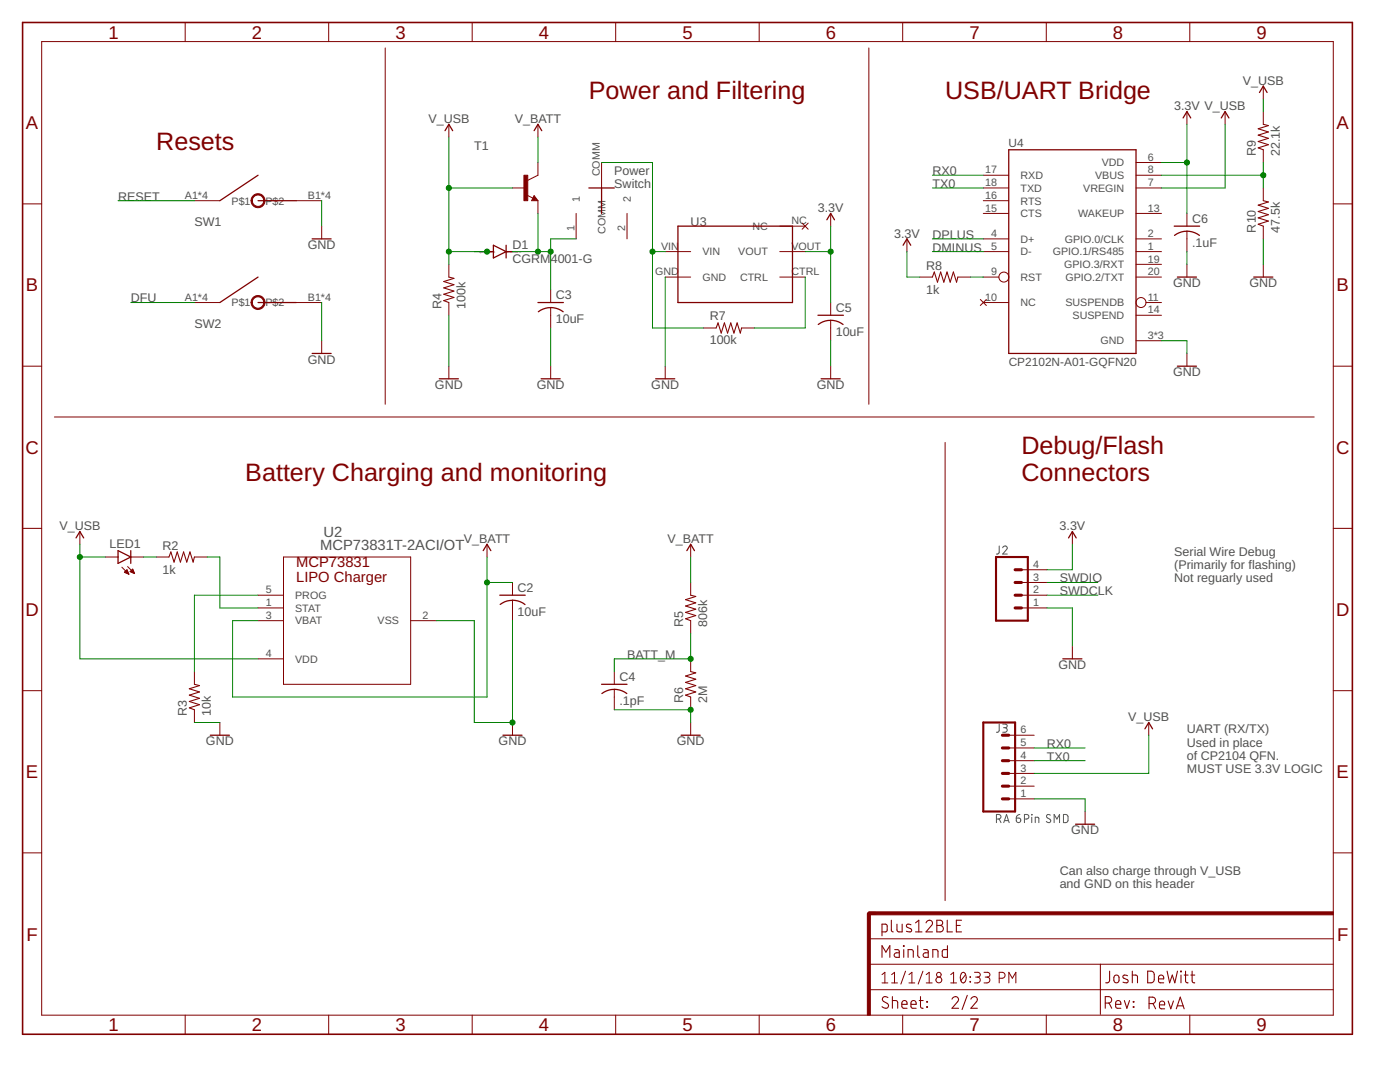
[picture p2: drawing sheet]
<svg xmlns="http://www.w3.org/2000/svg" width="279mm" height="216mm" viewBox="0 0 279 216" stroke-linecap="round" stroke-linejoin="round" font-family="sans-serif">
<g fill="none" stroke="#505050" stroke-width=".2">
<path d="M199.4 108.9v1.4l-.2 .2-.3 .1M200.1 109.3a.44 .44 0 0 1 .6-.3 .44 .44 0 0 1 .2 .7l-.8 .9h.9M199.4 144.5v1.4l-.2 .2h-.3M200.1 144.5h.5a.36 .36 0 0 1 .4 .3 .36 .36 0 0 1-.4 .4h-.3M200.6 145.2a.46 .46 0 0 1 .4 .5 .46 .46 0 0 1-.4 .4h-.5M198.9 163.4h.4a.46 .46 0 0 0 .5-.4 .46 .46 0 0 0-.5-.5h-.4v1.6M199.4 163.4l.4 .7M200.3 164.1l.6-1.6 .5 1.6M200.4 163.7h.9M202.8 163.2h.5a.45 .45 0 0 1 .4 .5 .45 .45 0 0 1-.4 .4 .45 .45 0 0 1-.5-.4zM203.5 162.5l-.6 .3-.1 .4M204.4 163.4h.5a.46 .46 0 0 0 .4-.4 .46 .46 0 0 0-.4-.5h-.5v1.6"/>
<path d="M205.9 162.5l.1 .1zM205.9 163.1v1M206.6 164.1v-1l.7 .1v.9M209.6 162.6h-.2a.38 .38 0 0 0-.5 .1 .38 .38 0 0 0 .1 .5l.5 .3a.44 .44 0 0 1 0 .7 .44 .44 0 0 1-.7-.3M210.4 164.1v-1.6l.5 .9 .6-.9v1.6M212.2 162.5l.8 .1a1.33 1.33 0 0 1 .1 1.3l-.2 .2h-.7z"/>
</g>
<g fill="none" stroke="#800000" stroke-width=".2">
<path d="M8.3 8.3h257.8v194.3h-257.8zM37 4.5v3.8M65.6 4.5v3.8M76.9 9.6v71.1M94.2 4.5v3.8M122.9 4.5v3.8M151.5 4.5v3.8M173.4 9.6v71.1M180.1 4.5v3.8M208.8 4.5v3.8M237.4 4.5v3.8M252.1 17.2v2.5"/>
<path d="M89.6 24.8v2.5M102.3 37.5h2.5M105.1 38.9l1.3 .6M106.6 39l.8 1h-1.3zM107.4 32.4v2.6l-2.1 1M107.4 24.8v2.5M120.1 32.4v5.1M196.2 37.5h5.1M196.2 35h5.1M226.7 37.5h5.1M226.7 32.4h5.1M226.7 35h5.1"/>
<path d="M236.9 22.3v2.5M244.5 22.3v2.5M252.1 22.3v2.5M252.1 29.9v2.5M252.1 37.5v2.5M4.5 40.7h3.8M38.8 40h5.1M59.1 40h5.1M64.2 45.1v2.6M89.6 52.7v2.6M107.4 40v2.6M109.9 57.8v2.6"/>
<path d="M115 42.6v5.1M125.1 42.6v5.1M132.8 50.2h5M132.8 55.3h5M155.6 50.2h5.1M155.6 55.3h5.1M155.6 45.1h5.1M160.1 44.5l1.2 1.2M161.3 44.5l-1.2 1.2M165.8 42.6v2.5M181 47.7v2.5M183.5 55.3h2.6"/>
<path d="M191.2 55.3h2.5M195.6 59.8l1.2 1.2M196.2 40h5.1M196.2 50.2h5.1M196.2 55.3h3.1M196.2 47.7h5.1M196.2 42.6h5.1M196.8 59.8l-1.2 1.2M226.7 50.2h5.1M226.7 55.3h5.1M226.7 47.7h5.1M226.7 42.6h5.1"/>
<path d="M226.7 52.7h5.1M236.9 42.6v2.5M236.9 46.1v4.1M236.9 52.7v2.6M252.1 45.1v2.6M252.1 52.7v2.6M266.1 40.7h3.8M4.5 73.1h3.8M38.8 60.4h5.1M59.1 60.4h5.1M64.2 68v2.5M89.6 60.4v2.5"/>
<path d="M89.6 73.1v2.5M109.9 61.4v4M109.9 73.1v2.5M132.8 73.1v2.5M140.4 65.4h2.5M148 65.4h2.5M165.8 60.4v2.5M165.8 63.9v4.1M165.8 73.1v2.5M196.2 60.4h5.1M226.7 68h5.1M226.7 62.9h5.1"/>
<path d="M228.7 60.4h3.1M236.9 70.5v2.6M266.1 73.1h3.8M10.9 83.2h251.4M188.6 88.3v91.4M4.5 105.4h3.8M15.9 106.1v2.5M21 111.1h2.6M24.3 113.2l1.4 1.4M24.8 114.2l.5-.5 .4 .9zM24.9 114.2h.6M25 114h.5"/>
<path d="M25 114.3h.6M25.1 113.9h.3M25.2 113.8h.2M25.3 114.4h.3M25.5 113.1l1.4 1.3M25.6 114.5h.1M26 114.1l.5-.5 .4 .8zM26 114h.7M26.1 111.1h2.5M26.1 113.9h.5M26.2 114.2h.5M26.2 113.8h.4"/>
<path d="M26.4 113.7h.1M26.5 114.3h.3M26.7 114.4h.1M31.2 111.1h2.5M38.8 111.1h2.5M51.5 118.8h5.1M56.6 111.1h25.4v25.4h-25.4zM97.2 108.6v2.5M102.3 116.2v2.6M102.3 119.8v4M137.8 108.6v2.5M137.8 116.2v2.6"/>
<path d="M203.9 118.8h5M203.9 116.2h5M203.9 113.7h5M214 106.1v2.5M266.1 105.4h3.8M4.5 137.8h3.8M38.8 134v2.5M51.5 121.3h5.1M51.5 123.8h5.1M51.5 131.5h5.1M82 123.8h5M122.6 134v2.5"/>
<path d="M122.6 137.6v4M137.8 123.8v2.6M137.8 131.5v2.5M137.8 139.1v2.5M203.9 121.3h5M214 128.9v2.6M266.1 137.8h3.8M38.8 141.6v2.6M43.9 144.2v2.5M102.3 144.2v2.5M137.8 144.2v2.5M201.3 159.4h5.1"/>
<path d="M201.3 156.9h5.1M201.3 154.3h5.1M201.3 151.8h5.1M201.3 149.2h5.1M201.3 146.7h5.1M229.3 144.2v2.5M4.5 170.2h3.8M216.6 161.9v2.6M266.1 170.2h3.8M173.4 197.5h92.7M173.4 192.4h92.7M173.4 187.3h92.7"/>
<path d="M176 194.5l.6-.5v2.1M176 196.1h1.2M177.9 196.1h1.2M177.9 194.5l.6-.5v2.1M180.7 193.8l-.9 2.6M181.4 196.1h1.2M181.4 194.5l.6-.5v2.1M184.2 193.8l-1 2.6M184.8 196.1h1.2M184.8 194.5l.6-.5v2.1M189.7 196.1h1.2M189.7 194.5l.6-.5v2.1"/>
<path d="M191.9 194.2l.2-.1a.88 .88 0 0 1 .7 1.2l-.1 .3a.51 .51 0 0 1-.5 .5 .51 .51 0 0 1-.5-.5v-.8zM192.7 194.5l-.9 1.2M193.6 194.9l.1 .1zM193.6 195.8l.1 .2zM194.5 194h.7a.48 .48 0 0 1 .4 .5 .48 .48 0 0 1-.4 .5h-.5M195.1 195a.58 .58 0 0 1 .5 .5 .58 .58 0 0 1-.5 .6h-.6M196.4 194h.7a.48 .48 0 0 1 .5 .5 .48 .48 0 0 1-.5 .5h-.5M197 195a.58 .58 0 0 1 .6 .5 .58 .58 0 0 1-.6 .6h-.6M199.4 195.2h.6a.59 .59 0 0 0 .6-.6 .59 .59 0 0 0-.6-.6h-.6v2.1M201.3 196.1v-2.1l.7 1.2 .7-1.2v2.1M219.6 192.4v10M37 202.6v3.8"/>
<path d="M65.6 202.6v3.8M94.2 202.6v3.8M122.9 202.6v3.8M151.5 202.6v3.8M180.1 202.6v3.8M208.8 202.6v3.8M237.4 202.6v3.8"/>
<circle cx="200.3" cy="55.3" r=".99"/>
<circle cx="227.7" cy="60.4" r=".99"/>
<circle cx="187.4" cy="194.5" r=".47"/>
<circle cx="187.4" cy="195.5" r=".59"/>
</g>
<g fill="none" stroke="#800000" stroke-width=".25">
<path d="M251.4 18.5l.7-1.3 .8 1.3M51.5 35l-7.6 5M88.8 26.1l.8-1.3 .7 1.3M106.6 39.5l.1 .3h-.4l.3-.5 .5 .6h-.8M106.6 26.1l.8-1.3 .7 1.3M117.5 37.5h5.1M120.1 37.5v5.1M201.3 29.9h25.4v40.6h-25.4zM236.1 23.5l.8-1.2 .7 1.2M243.7 23.5l.8-1.2 .8 1.2M51.5 40h7.6M51.5 55.3l-7.6 5.1"/>
<path d="M62.3 47.7h3.8M97.2 50.2h1.3M98.5 48.9l2.5 1.3-2.5 1.3zM101 48.9v2.6M101 50.2h1.3M135.3 45.1h22.9v15.3h-22.9zM165 43.9l.8-1.3 .7 1.3M180.2 48.9l.8-1.2 .8 1.2M234.3 45.1h5.1M235 55.3h3.8M236.9 46.1l1.5 .3 1 .6M236.9 46.1l-1.1 .2-1.4 .7"/>
<path d="M250.2 55.3h3.8M51.5 60.4h7.6M62.3 70.5h3.8M87.7 75.6h3.8M107.4 60.4h5M107.4 62.2a4 4 0 0 1 5 0M108 75.6h3.8M130.9 75.6h3.8M163.2 62.9h5.1M163.3 64.7a4 4 0 0 1 5 0M163.9 75.6h3.8M235 73.1h3.8"/>
<path d="M15.2 107.3l.7-1.2 .8 1.2M23.6 109.9l2.5 1.2-2.5 1.3zM26.1 109.9v2.5M96.4 109.9l.8-1.3 .8 1.3M99.7 118.8h5.1M102.3 119.8l1.5 .3 1 .5M102.3 119.8l-1.6 .3-.9 .5M137.1 109.9l.7-1.3 .8 1.3M213.3 107.3l.7-1.2 .8 1.2M120.1 136.5h5M120.1 138.4a4.1 4.1 0 0 1 5 0M212.1 131.5h3.8"/>
<path d="M42 146.7h3.8M100.4 146.7h3.8M135.9 146.7h3.8M228.5 145.4l.8-1.2 .7 1.2M214.7 164.5h3.8"/>
</g>
<g fill="#800000" stroke="#800000" stroke-width=".2">
<path d="M50.5 39.1a1.39 1.39 0 0 1 2.2 .2 1.39 1.39 0 0 1-.8 2.1 1.39 1.39 0 0 1-1.8-1.4h.3a1.14 1.14 0 0 1 1.6-.9 1.14 1.14 0 0 1 .2 1.9 1.14 1.14 0 0 1-1.8-.7v-.3h-.3z" fill-rule="evenodd"/>
<path d="M50.5 59.4a1.4 1.4 0 0 1 2.2 .2 1.4 1.4 0 0 1-.8 2.1 1.4 1.4 0 0 1-1.8-1.3h.3a1.14 1.14 0 0 1 1.6-1 1.14 1.14 0 0 1 .2 1.9 1.14 1.14 0 0 1-1.8-.7v-.2h-.3z" fill-rule="evenodd"/>
</g>
<g fill="none" stroke="#800000" stroke-width=".21">
<path d="M252.1 24.8l1 .3-2 .6 2 .6-2 .7 2 .6-2 .6 2 .7-2 .6 1 .4M89.6 55.3l1 .2-2 .7 2 .6-2 .6 2 .7-2 .6 2 .7-2 .6 1 .4M186.1 55.3l.4-1 .6 2 .6-2 .7 2 .6-2 .6 2 .7-2 .6 2 .3-1M252.1 40l1 .3-2 .6 2 .7-2 .6 2 .6-2 .7 2 .6-2 .6 1 .4M142.9 65.4l.4-1 .6 2.1 .7-2.1 .6 2.1 .6-2.1 .7 2.1 .6-2.1 .6 2.1 .3-1.1M33.7 111.1l.4-1 .6 2.1 .7-2.1 .6 2.1 .6-2.1 .7 2.1 .6-2.1 .6 2.1 .3-1.1M137.8 118.8l1.1 .2-2.1 .7 2.1 .6-2.1 .6 2.1 .7-2.1 .6 2.1 .6-2.1 .7 1 .3M38.8 136.5l1 .3-2 .6 2 .7-2 .6 2 .6-2 .7 2 .6-2 .6 1 .4M137.8 134l1.1 .3-2.1 .6 2.1 .6-2.1 .7 2.1 .6-2.1 .6 2.1 .7-2.1 .6 1 .4M176 185.9h.8l.2-.2v-1.1l-.2-.2h-.8v2.3M176 191v-2.3l.8 1.3 .8-1.3v2.3M177.2 199.1a.58 .58 0 0 0-.9-.2 .58 .58 0 0 0 .1 .9l.7 .4a.58 .58 0 0 1 0 .9 .58 .58 0 0 1-.8-.1l-.3-.1"/>
<path d="M177.9 183.6v2.1l.4 .2M178.1 199.6l.9 .1 .2 .3v1.2M178.1 198.9v2.3M178.6 189.5h.6l.3 .2v1.3h-.6a.46 .46 0 0 1-.5-.4 .46 .46 0 0 1 .5-.5h.6M179 184.4v1.2l.1 .2 .3 .1h.6v-1.5M180.3 188.7l.1 .1zM180.4 189.5v1.5M181.2 191v-1.5l1 .1 .1 1.4M181.8 184.5l-.7-.1-.2 .4 1 .6v.4a.87 .87 0 0 1-1 0M182.7 185.9h1.3M182.7 184.1l.7-.5v2.3M183.2 188.7v1.9l.1 .3 .3 .1"/>
<path d="M183.5 199.6h.7M183.7 198.9v2.1l.2 .2h.3M184.3 189.5h.7l.2 .2 .1 1.3h-.6a.46 .46 0 0 1-.5-.4 .46 .46 0 0 1 .5-.5h.6M184.8 184.1a.64 .64 0 0 1 .9-.5 .64 .64 0 0 1 .2 1.1l-1.1 1.2h1.3M185 199.8l.1 .2zM186.2 191v-1.5l.9 .1 .1 1.4M187 183.6h.6a.52 .52 0 0 1 .5 .5 .52 .52 0 0 1-.5 .6 .65 .65 0 0 1 .7 .6 .65 .65 0 0 1-.7 .6h-.6zM187 184.7h.6M189 183.6v2.3h1.1M189.1 188.7v2.3h-.8l-.2-.2v-1.1l.2-.2h.8M190 199.4a.64 .64 0 0 1 .9-.5 .64 .64 0 0 1 .2 1l-1.1 1.3h1.3M190.9 184.7h.7"/>
<path d="M191.9 183.6h-1v2.3h1M193 198.6l-1 2.8M193.8 199.4a.64 .64 0 0 1 .9-.5 .64 .64 0 0 1 .2 1l-1.1 1.3h1.3M221.4 193.8v1.9l-.2 .3-.5 .1M222.4 194.7l.5-.1a.92 .92 0 0 1 .2 1.4l-.4 .1-.4-.3zM224.4 199.6l.5 1.6 .5-1.6M225 194.7l-.7-.1-.2 .4 1 .6v.4a.85 .85 0 0 1-1 0M226 194.6l.9 .1 .1 1.4M226 193.8v2.3M226.2 199.8l.1 .2zM229 193.8h.9l.4 .4 .1 1.3-.2 .4-.3 .2h-.9zM231.2 195.3h1a.54 .54 0 0 0-.3-.7 .54 .54 0 0 0-.7 .5l.1 .9 .9 .1"/>
<path d="M232.9 193.8l.5 2.3 .6-1.5 .5 1.5 .5-2.3M233.1 199.7l.6 1.6 .5-1.6M235.6 193.8l.2 .1zM235.7 194.6v1.5M236.3 194.6h.8M236.6 193.8v2.1l.5 .2M237.7 194.6h.7M237.9 193.8v1.9l.1 .3 .4 .1M180 200.4h1a.54 .54 0 0 0-.3-.7 .54 .54 0 0 0-.7 .5l.1 .9 .9 .1M181.8 200.4h1a.54 .54 0 0 0-.3-.7 .54 .54 0 0 0-.7 .5l.1 .9 .9 .1M185 200.9l.1 .1zM220.6 200.2h.6a.65 .65 0 0 0 .7-.7 .65 .65 0 0 0-.7-.6h-.6v2.3"/>
<path d="M221.3 200.2l.6 1M222.7 200.4h1a.54 .54 0 0 0-.4-.7 .54 .54 0 0 0-.6 .5l.1 .9 .9 .1M226.2 200.9l.1 .1zM229.3 200.3h.7a.65 .65 0 0 0 .6-.7 .65 .65 0 0 0-.6-.6h-.7v2.3M230.1 200.3l.5 1M231.4 200.5h1a.54 .54 0 0 0-.3-.7 .54 .54 0 0 0-.7 .5l.1 .9 .9 .1M234.8 201.3l.7-2.3 .8 2.3M234.9 200.7h1.2"/>
</g>
<g fill="#800000" stroke="#800000" stroke-width=".2">
<path d="M104.6 35h.7v5h-.7z"/>
<path d="M173.1 182.2h.6v20.4h-.6z"/>
<path d="M173.4 181.9h92.7v.6h-92.7z"/>
</g>
<path d="M202.6 116.2h1.3M202.6 118.8h1.3M202.6 113.7h1.3M202.6 121.3h1.3M200 154.3h1.3M200 156.9h1.3M200 159.4h1.3M200 149.2h1.3M200 151.8h1.3M200 146.7h1.3M174.7 182.2h-1.3v1.3" fill="none" stroke="#800000" stroke-width=".61"/>
<path d="M4.5 4.5h265.4v201.9h-265.4z" fill="none" stroke="#800000" stroke-width=".32"/>
<path d="M198.8 111.1h6.3v12.7h-6.3zM196.2 144.2h6.4v17.7h-6.4z" fill="none" stroke="#800000" stroke-width=".42"/>
<g fill="none" stroke="#008000" stroke-width=".2">
<path d="M252.1 19.7v2.6M89.6 27.3v25.4M89.6 37.5h12.7M107.4 27.3v5.1M120.1 32.4h10.1v33h10.2M186.1 37.5h10.1M186.1 35h10.1M231.8 32.4h5.1M231.8 35h20.3M236.9 24.8v17.8M244.5 24.8v12.7h-12.7M252.1 32.4v5.1"/>
<path d="M23.6 40h15.2M64.2 40v5.1M89.6 50.2h7.6M102.3 50.2h7.6M107.4 42.6v7.6M115 47.7h-5.1v10.1M130.2 50.2h2.6M132.8 55.3v17.8M160.7 55.3v10.1h-10.2M160.7 50.2h5.1M165.8 45.1v15.3M181 50.2v5.1h2.5"/>
<path d="M186.1 50.2h10.1M186.1 47.7h10.1M193.7 55.3h2.5M236.9 50.2v2.5M252.1 47.7v5M26.1 60.4h12.7M64.2 60.4v7.6M89.6 62.9v10.2M109.9 65.4v7.7M165.8 68v5.1M231.8 68h5.1v2.5M15.9 108.6v22.9h35.6"/>
<path d="M15.9 111.1h5.1M28.6 111.1h2.6M41.3 111.1h2.6v10.2h7.6M51.5 118.8h-12.7v15.2M97.2 111.1v28h-50.8v-15.3h5.1M97.2 116.2h5.1M137.8 111.1v5.1M208.9 116.2h10.2M208.9 118.8h10.2M214 108.6v5.1h-5.1M87 123.8h7.7v20.4h7.6v-20.4M137.8 126.4v5.1h-15.2v2.5"/>
<path d="M208.9 121.3h5.1v7.6M38.8 144.2h5.1M122.6 141.6h15.2v2.6M206.4 159.4h10.2v2.5M206.4 149.2h10.2M206.4 151.8h10.2M229.3 146.7v7.6h-22.9"/>
</g>
<g fill="#008000" stroke="#008000" stroke-width=".2">
<circle cx="102.3" cy="144.2" r=".51"/>
<circle cx="137.8" cy="141.6" r=".51"/>
<circle cx="130.2" cy="50.2" r=".51"/>
<circle cx="89.6" cy="37.5" r=".51"/>
<circle cx="89.6" cy="50.2" r=".51"/>
<circle cx="97.2" cy="50.2" r=".51"/>
<circle cx="15.9" cy="111.1" r=".51"/>
<circle cx="97.2" cy="116.2" r=".51"/>
<circle cx="236.9" cy="32.4" r=".51"/>
<circle cx="165.8" cy="50.2" r=".51"/>
<circle cx="137.8" cy="131.5" r=".51"/>
<circle cx="252.1" cy="35" r=".51"/>
<circle cx="107.4" cy="50.2" r=".51"/>
<circle cx="109.9" cy="50.2" r=".51"/>
</g>
<g font-size="5" fill="#800000">
<text x="117.5" y="19.7">Power and Filtering</text>
<text x="188.6" y="19.7">USB/UART Bridge</text>
<text x="31.2" y="29.9">Resets</text>
<text x="49" y="95.9">Battery Charging and monitoring</text>
<text x="203.9" y="90.6">Debug/Flash</text>
<text x="203.9" y="95.9">Connectors</text>
</g>
<g font-size="3.7" fill="#800000">
<text x="21.6" y="7.7">1</text>
<text x="50.3" y="7.7">2</text>
<text x="78.9" y="7.7">3</text>
<text x="107.5" y="7.7">4</text>
<text x="136.2" y="7.7">5</text>
<text x="164.8" y="7.7">6</text>
<text x="193.5" y="7.7">7</text>
<text x="222.1" y="7.7">8</text>
<text x="250.7" y="7.7">9</text>
<text x="5.2" y="25.8">A</text>
<text x="266.8" y="25.8">A</text>
<text x="5.2" y="58.2">B</text>
<text x="266.8" y="58.2">B</text>
<text x="5.1" y="90.5">C</text>
<text x="266.7" y="90.5">C</text>
<text x="5.1" y="122.9">D</text>
<text x="266.7" y="122.9">D</text>
<text x="5.2" y="155.3">E</text>
<text x="266.8" y="155.3">E</text>
<text x="5.3" y="187.7">F</text>
<text x="266.9" y="187.7">F</text>
<text x="21.6" y="205.8">1</text>
<text x="50.3" y="205.8">2</text>
<text x="78.9" y="205.8">3</text>
<text x="107.5" y="205.8">4</text>
<text x="136.2" y="205.8">5</text>
<text x="164.8" y="205.8">6</text>
<text x="193.5" y="205.8">7</text>
<text x="222.1" y="205.8">8</text>
<text x="250.7" y="205.8">9</text>
</g>
<g font-size="2.9" fill="#505050">
<text x="64.5" y="107.1">U2</text>
<text x="63.9" y="109.6">MCP73831T-2ACI/OT</text>
</g>
<g font-size="2.9" fill="#800000">
<text x="59.1" y="113.1">MCP73831</text>
<text x="59.1" y="116.2">LIPO Charger</text>
</g>
<g font-size="2.5" fill="#505050">
<text x="248" y="16.9">V_USB</text>
<text x="234.3" y="22">3.3V V_USB</text>
<text x="85.5" y="24.6">V_USB</text>
<text x="94.7" y="29.9">T1</text>
<text x="102.7" y="24.6">V_BATT</text>
<text x="122.6" y="34.8">Power</text>
<text x="186.1" y="35">RX0</text>
<text x="250.6" y="31.2" transform="rotate(-90 250.6 31.2)">R9</text>
<text x="255.4" y="31.2" transform="rotate(-90 255.4 31.2)">22.1k</text>
<text x="23.6" y="40">RESET</text>
<text x="122.6" y="37.5">Switch</text>
<text x="186.1" y="37.5">TX0</text>
<text x="38.8" y="45.1">SW1</text>
<text x="137.8" y="45.1">U3</text>
<text x="163.2" y="42.3">3.3V</text>
<text x="178.4" y="47.4">3.3V</text>
<text x="186.1" y="47.7">DPLUS</text>
<text x="237.9" y="44.5">C6</text>
<text x="250.6" y="46.4" transform="rotate(-90 250.6 46.4)">R10</text>
<text x="255.4" y="46.4" transform="rotate(-90 255.4 46.4)">47.5k</text>
<text x="61.4" y="49.7">GND</text>
<text x="102.3" y="52.5">CGRM</text>
<text x="102.3" y="49.7">D1</text>
<text x="109.9" y="52.5">4001-G</text>
<text x="184.8" y="53.8">R8</text>
<text x="186.1" y="50.2">DMINUS</text>
<text x="237.9" y="49.3">.1uF</text>
<text x="110.9" y="59.7">C3</text>
<text x="184.8" y="58.6">1k</text>
<text x="234.1" y="57.3">GND</text>
<text x="249.3" y="57.3">GND</text>
<text x="26.1" y="60.4">DFU</text>
<text x="38.8" y="65.4">SW2</text>
<text x="88.1" y="61.6" transform="rotate(-90 88.1 61.6)">R4</text>
<text x="92.9" y="61.6" transform="rotate(-90 92.9 61.6)">100k</text>
<text x="110.9" y="64.5">10uF</text>
<text x="141.6" y="63.9">R7</text>
<text x="166.8" y="62.3">C5</text>
<text x="141.6" y="68.7">100k</text>
<text x="166.8" y="67.1">10uF</text>
<text x="61.4" y="72.5">GND</text>
<text x="86.8" y="77.6">GND</text>
<text x="107.1" y="77.6">GND</text>
<text x="130" y="77.6">GND</text>
<text x="163" y="77.6">GND</text>
<text x="234.1" y="75.1">GND</text>
<text x="11.9" y="105.8">V_USB</text>
<text x="211.5" y="105.8">3.3V</text>
<text x="21.9" y="109.4">LED1</text>
<text x="32.4" y="109.6">R2</text>
<text x="92.6" y="108.4">V_BATT</text>
<text x="133.2" y="108.4">V_BATT</text>
<text x="234.3" y="110.9">Serial Wire Debug</text>
<text x="234.3" y="113.6">(Primarily for flashing)</text>
<text x="32.4" y="114.4">1k</text>
<text x="103.3" y="118.1">C2</text>
<text x="211.5" y="116.2">SWDIO</text>
<text x="211.5" y="118.8">SWDCLK</text>
<text x="234.3" y="116.2">Not reguarly used</text>
<text x="103.3" y="123">10uF</text>
<text x="136.3" y="125.1" transform="rotate(-90 136.3 125.1)">R5</text>
<text x="141.1" y="125.1" transform="rotate(-90 141.1 125.1)">806k</text>
<text x="125.1" y="131.5">BATT_M</text>
<text x="123.6" y="135.9">C4</text>
<text x="211.2" y="133.5">GND</text>
<text x="37.3" y="142.9" transform="rotate(-90 37.3 142.9)">R3</text>
<text x="42.1" y="142.9" transform="rotate(-90 42.1 142.9)">10k</text>
<text x="123.6" y="140.7">.1pF</text>
<text x="136.3" y="140.4" transform="rotate(-90 136.3 140.4)">R6</text>
<text x="141.1" y="140.4" transform="rotate(-90 141.1 140.4)">2M</text>
<text x="225.2" y="143.9">V_USB</text>
<text x="41.1" y="148.7">GND</text>
<text x="99.5" y="148.7">GND</text>
<text x="135.1" y="148.7">GND</text>
<text x="208.9" y="149.2">RX0</text>
<text x="236.9" y="146.3">UART (RX/TX)</text>
<text x="236.9" y="149">Used in place</text>
<text x="208.9" y="151.8">TX0</text>
<text x="236.9" y="151.6">of CP2104 QFN.</text>
<text x="236.9" y="154.3">MUST USE 3.3V LOGIC</text>
<text x="213.8" y="166.5">GND</text>
<text x="211.5" y="174.5">Can also charge through V_USB</text>
<text x="211.5" y="177.2">and GND on this header</text>
</g>
<g font-size="2.4" fill="#505050">
<text x="201.3" y="29.3">U4</text>
<text x="201.3" y="73.1">CP2102N-A01-GQFN20</text>
</g>
<g font-size="2.1" fill="#505050">
<text x="119.7" y="35.2" transform="rotate(-90 119.7 35.2)">COMM</text>
<text x="196.6" y="34.6">17</text>
<text x="203.7" y="35.7">RXD</text>
<text x="218.6" y="35.7">VBUS</text>
<text x="219.9" y="33.2">VDD</text>
<text x="229.1" y="32.1">6</text>
<text x="229.1" y="34.6">8</text>
<text x="36.9" y="39.7">A1*4</text>
<text x="46.2" y="40.8">P$1</text>
<text x="53" y="40.8">P$2</text>
<text x="61.4" y="39.7">B1*4</text>
<text x="115.7" y="40.2" transform="rotate(-90 115.7 40.2)">1</text>
<text x="125.9" y="40.2" transform="rotate(-90 125.9 40.2)">2</text>
<text x="196.6" y="39.7">16</text>
<text x="196.6" y="37.1">18</text>
<text x="203.7" y="40.8">RTS</text>
<text x="203.7" y="38.3">TXD</text>
<text x="216.2" y="38.3">VREGIN</text>
<text x="229.1" y="37.1">7</text>
<text x="114.6" y="46.1" transform="rotate(-90 114.6 46.1)">1</text>
<text x="120.8" y="46.6" transform="rotate(-90 120.8 46.6)">COMM</text>
<text x="124.8" y="46.1" transform="rotate(-90 124.8 46.1)">2</text>
<text x="150.2" y="45.9">NC</text>
<text x="157.9" y="44.8">NC</text>
<text x="196.6" y="42.2">15</text>
<text x="197.8" y="47.3">4</text>
<text x="203.7" y="43.3">CTS</text>
<text x="215.2" y="43.3">WAKEUP</text>
<text x="229.1" y="47.3">2</text>
<text x="229.1" y="42.2">13</text>
<text x="131.9" y="49.8">VIN</text>
<text x="140.2" y="51">VIN</text>
<text x="147.3" y="51">VOUT</text>
<text x="157.9" y="49.8">VOUT</text>
<text x="197.8" y="49.8">5</text>
<text x="203.7" y="48.4">D+</text>
<text x="203.7" y="51">D-</text>
<text x="210.1" y="51">GPIO.1/RS485</text>
<text x="212.4" y="53.5">GPIO.3/RXT</text>
<text x="212.5" y="48.4">GPIO.0/CLK</text>
<text x="229.1" y="49.8">1</text>
<text x="229.1" y="52.4">19</text>
<text x="130.8" y="54.9">GND</text>
<text x="140.2" y="56">GND</text>
<text x="147.7" y="56">CTRL</text>
<text x="157.9" y="54.9">CTRL</text>
<text x="197.8" y="54.9">9</text>
<text x="203.7" y="56">RST</text>
<text x="212.6" y="56">GPIO.2/TXT</text>
<text x="229.1" y="54.9">20</text>
<text x="36.9" y="60">A1*4</text>
<text x="46.2" y="61.1">P$1</text>
<text x="53" y="61.1">P$2</text>
<text x="61.4" y="60">B1*4</text>
<text x="196.6" y="60">10</text>
<text x="203.7" y="61.1">NC</text>
<text x="212.6" y="61.1">SUSPENDB</text>
<text x="214.1" y="63.7">SUSPEND</text>
<text x="229.1" y="60">11</text>
<text x="229.1" y="62.5">14</text>
<text x="219.6" y="68.7">GND</text>
<text x="229.1" y="67.6">3*3</text>
<text x="206.2" y="113.3">4</text>
<text x="53" y="118.4">5</text>
<text x="58.9" y="119.5">PROG</text>
<text x="206.2" y="118.4">2</text>
<text x="206.2" y="115.9">3</text>
<text x="53" y="120.9">1</text>
<text x="53" y="123.5">3</text>
<text x="58.9" y="122.1">STAT</text>
<text x="58.9" y="124.6">VBAT</text>
<text x="75.4" y="124.6">VSS</text>
<text x="84.3" y="123.5">2</text>
<text x="206.2" y="120.9">1</text>
<text x="53" y="131.1">4</text>
<text x="58.9" y="132.2">VDD</text>
<text x="203.7" y="148.9">5</text>
<text x="203.7" y="146.3">6</text>
<text x="203.7" y="154">3</text>
<text x="203.7" y="151.4">4</text>
<text x="203.7" y="159">1</text>
<text x="203.7" y="156.5">2</text>
</g>
<g font-size=".6" fill="#800080">
<text x="95.5" y="50.4">SpiceOrder 1</text>
<text x="100.6" y="50.4">SpiceOrder 2</text>
</g>
</svg>
